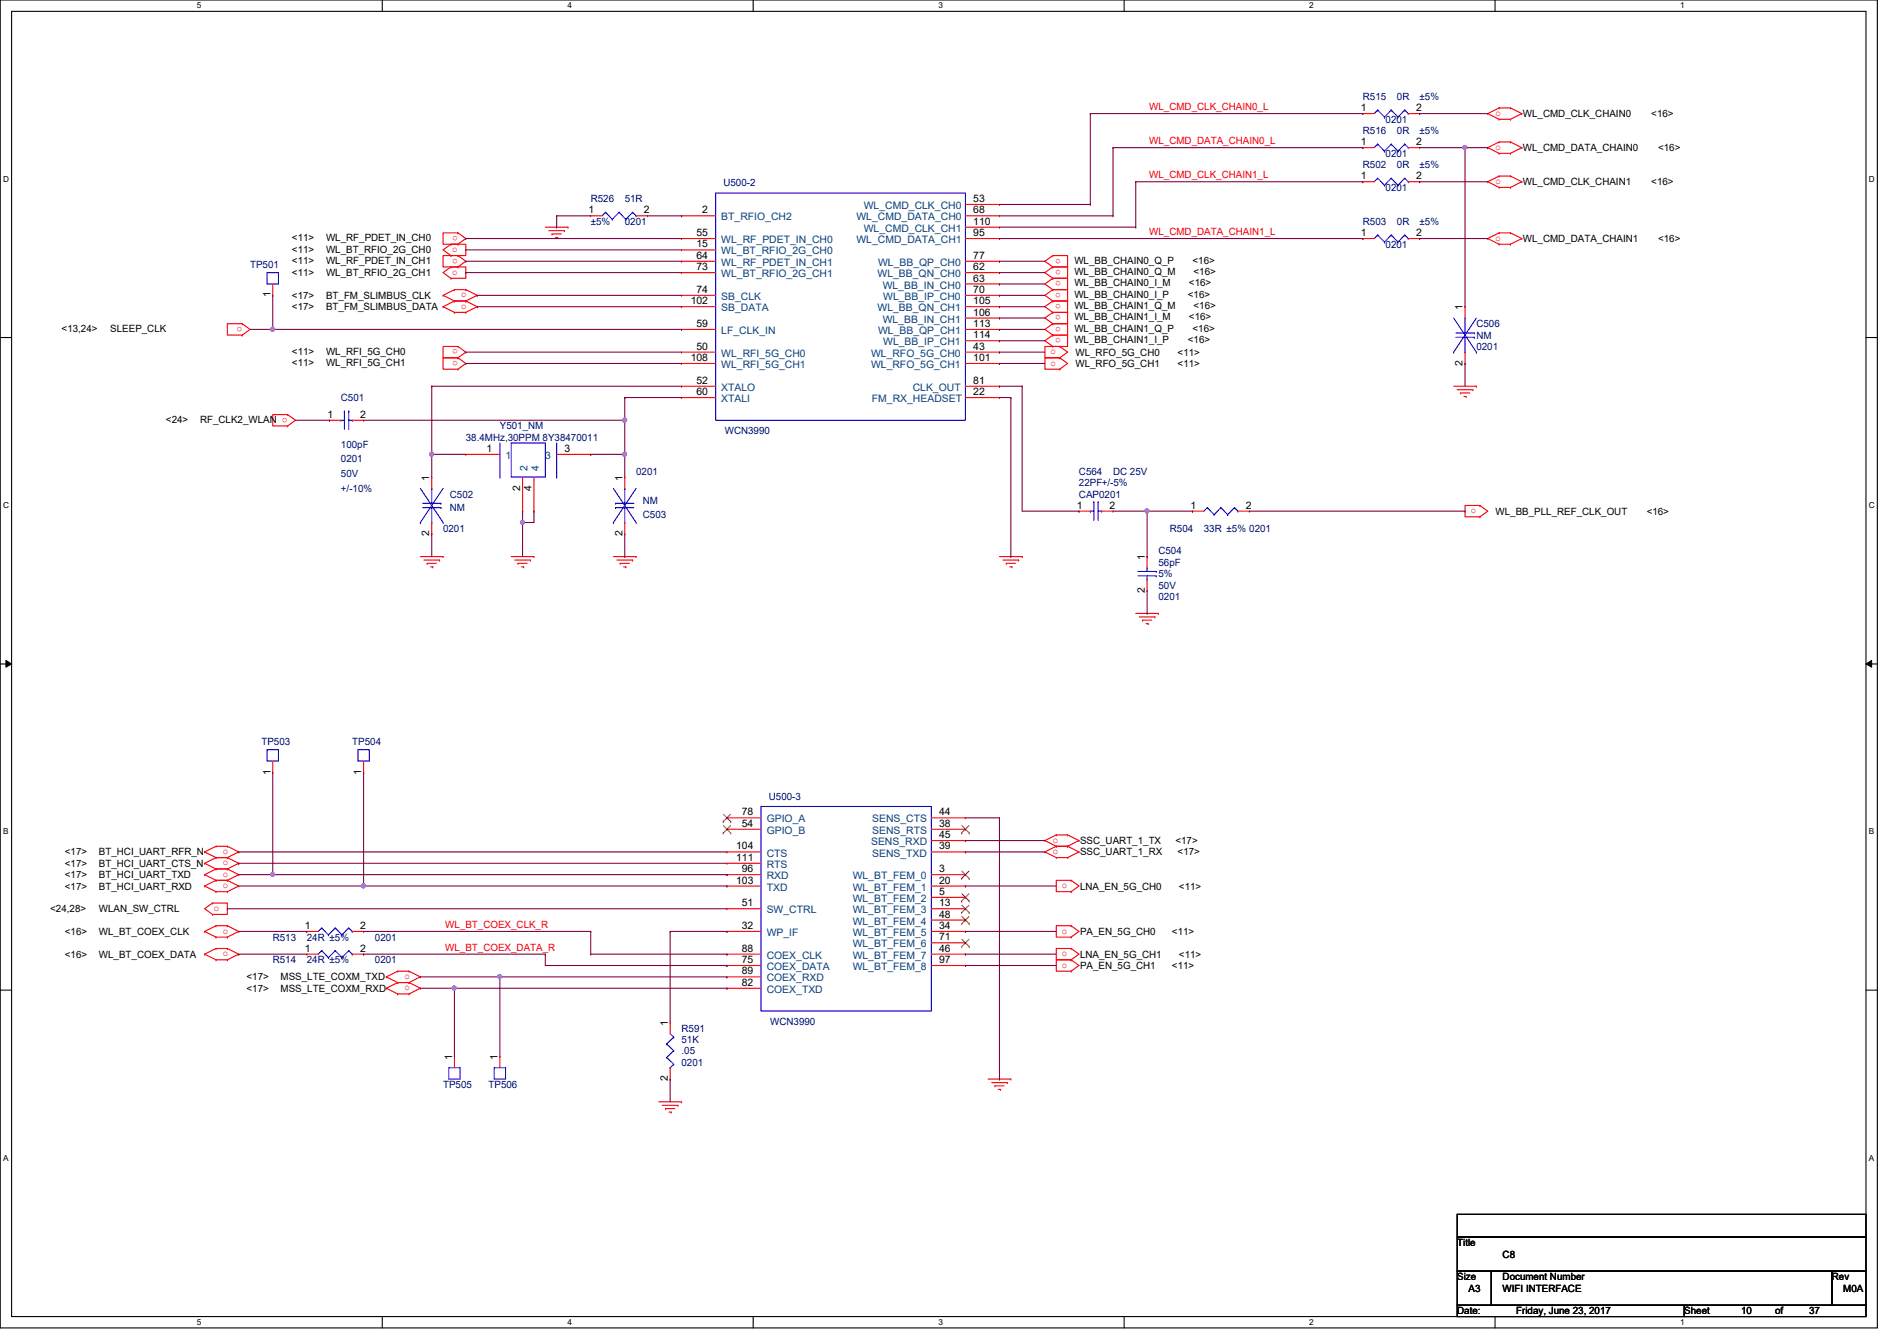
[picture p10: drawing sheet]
<svg xmlns="http://www.w3.org/2000/svg" width="297mm" height="210mm" viewBox="0 0 297 210" stroke-linecap="round" stroke-linejoin="round" font-family="sans-serif">
<path d="M0 0h294v207.9h-294zM1.8 1.8h290.4v204.3h-290.4z" fill="none" stroke="#000" stroke-width=".17"/>
<g fill="#fff">
<path d="M30.8 .2h.7v1.4h-.7z"/>
<path d="M30.8 206.2h.7v1.4h-.7z"/>
</g>
<path d="M59.9 0v1.8M59.9 206.1v1.8" fill="none" stroke="#000" stroke-width=".17"/>
<g fill="#fff">
<path d="M88.9 .2h.6v1.4h-.6z"/>
<path d="M88.9 206.2h.6v1.4h-.6z"/>
</g>
<path d="M117.9 0v1.8M117.9 206.1v1.8" fill="none" stroke="#000" stroke-width=".17"/>
<g fill="#fff">
<path d="M146.9 .2h.7v1.4h-.7z"/>
<path d="M146.9 206.2h.7v1.4h-.7z"/>
</g>
<path d="M176 0v1.8M176 206.1v1.8" fill="none" stroke="#000" stroke-width=".17"/>
<g fill="#fff">
<path d="M205 .2h.7v1.4h-.7z"/>
<path d="M205 206.2h.7v1.4h-.7z"/>
</g>
<path d="M234.1 0v1.8M234.1 206.1v1.8" fill="none" stroke="#000" stroke-width=".17"/>
<g fill="#fff">
<path d="M263.1 .2h.7v1.4h-.7z"/>
<path d="M263.1 206.2h.7v1.4h-.7z"/>
<path d="M.5 27.3h.9v1.4h-.9z"/>
<path d="M292.6 27.3h.9v1.4h-.9z"/>
<path d="M.5 78.4h.9v1.4h-.9z"/>
<path d="M292.6 78.4h.9v1.4h-.9z"/>
</g>
<path d="M0 52.8h1.8M292.2 52.8h1.8" fill="none" stroke="#000" stroke-width=".17"/>
<g fill="#fff">
<path d="M.5 129.5h.8v1.4h-.8z"/>
<path d="M292.6 129.5h.9v1.4h-.9z"/>
</g>
<path d="M0 103.9h1.8M292.2 103.9h1.8" fill="none" stroke="#000" stroke-width=".17"/>
<path d="M.9 103.4l.9 .5-.9 .5zM292.2 103.9l.9-.5v1z" fill="#000"/>
<path d="M.9 103.4l.9 .5-.9 .5zM292.2 103.9l.9-.5v1z" fill="none" stroke="#000" stroke-width=".16"/>
<g fill="#fff">
<path d="M.5 180.5h.8v1.4h-.8z"/>
<path d="M292.6 180.5h.9v1.4h-.9z"/>
</g>
<path d="M0 155h1.8M292.2 155h1.8M228.2 190.1h64v3.5h-64zM228.2 193.6h64v5.4h-64zM228.2 199h5.3v5.3h-5.3zM233.5 199h53.3v5.3h-53.3zM286.8 199h5.4v5.3h-5.4zM228.2 204.3h35.5v1.8h-35.5zM263.7 204.3h28.5v1.8h-28.5z" fill="none" stroke="#000" stroke-width=".17"/>
<g fill="none" stroke="#f00" stroke-width=".17">
<path d="M213.4 17.8h.1M213.4 17.8h1.8M220.5 17.8h1.8M222.3 17.8h.1M233 17.8h.1M233 17.8l1.7 .9M234.7 16.9h.1M234.7 18.7h.1M234.7 16.9l-1.7 .9M234.7 16.9h1.8M234.7 18.7h1.8M236.5 16.9h.1"/>
<path d="M236.5 18.7h.1M236.5 16.9l1.8 .9M238.3 17.8h.1M238.3 17.8l-1.8 .9M70.6 38.2h.1M70.6 38.2h2.3v1.8h-2.3M70.6 38.2l-1.2 .9 1.2 .9M71.7 38.2h.1M71.7 36.4h.1M71.7 36.4h-2.3v1.8h2.3M71.7 36.4l1.2 .9-1.2 .9M85.4 35.6h3.5"/>
<path d="M85.9 36.1h2.5M86.4 36.6h.1M86.4 36.6h1.5M87 37.2h.3M87.3 37.2h.1M88.4 36.1h.1M88.9 35.6h.1M92.5 33.8h.1M92.5 33.8h1.8M99.6 33.8h1.8M101.4 33.8h.1M106.7 33.8h.1"/>
<path d="M106.7 37.3h.1M106.7 39.1h.1M106.7 33.8h5.4M106.7 37.3h5.4M106.7 39.1h5.4M151.2 35.6h5.3M151.2 33.8h5.3M151.2 32h5.3M151.2 37.3h5.3M156.5 32h.1M156.5 33.8h.1M156.5 35.6h.1"/>
<path d="M156.5 37.3h.1M213.4 23.1h.1M213.4 28.4h.1M213.4 37.3h.1M213.4 37.3h1.8M213.4 23.1h1.8M213.4 28.4h1.8M220.5 37.3h1.8M220.5 23.1h1.8M220.5 28.4h1.8M222.3 23.1h.1M222.3 28.4h.1"/>
<path d="M222.3 37.3h.1M233 23.1h.1M233 28.4h.1M233 37.3h.1M233 23.1l1.7 .9M233 28.4l1.7 .9M233 37.3l1.7 .9M234.7 22.2h.1M234.7 24h.1M234.7 27.6h.1M234.7 29.3h.1M234.7 36.4h.1"/>
<path d="M234.7 38.2h.1M234.7 22.2l-1.7 .9M234.7 22.2h1.8M234.7 24h1.8M234.7 27.6l-1.7 .8M234.7 27.6h1.8M234.7 29.3h1.8M234.7 36.4l-1.7 .9M234.7 36.4h1.8M234.7 38.2h1.8M236.5 22.2h.1M236.5 24h.1"/>
<path d="M236.5 27.6h.1M236.5 29.3h.1M236.5 36.4h.1M236.5 38.2h.1M236.5 22.2l1.8 .9M236.5 27.6l1.8 .8M236.5 36.4l1.8 .9M238.3 23.1h.1M238.3 28.4h.1M238.3 37.3h.1M238.3 23.1l-1.8 .9M238.3 28.4l-1.8 .9"/>
<path d="M238.3 37.3l-1.8 .9M37.9 52.5h.1M37.9 50.7h.1M37.9 50.7h-2.3v1.8h2.3M37.9 50.7l1.3 .9-1.3 .9M42.7 46.2h.1M42.7 44.4v1.8M69.4 46.2h.1M69.4 48h.1M69.4 46.2l1.8 .9M69.4 48l1.8 .9M70.6 40h.1"/>
<path d="M70.6 41.8h.1M70.6 43.6h.1M70.6 41.8h2.3v1.8h-2.3M70.6 41.8l-1.2 .9 1.2 .9M71.2 45.3h.1M71.2 47.1h.1M71.2 48.9h.1M71.2 45.3h1.7M71.2 45.3l-1.8 .9M71.2 47.1h1.7M71.2 47.1l-1.8 .9M71.2 48.9h1.7"/>
<path d="M71.7 41.8h.1M71.7 40h.1M71.7 40h-2.3v1.8h2.3M71.7 56h.1M71.7 54.2h.1M71.7 54.2h-2.3v1.8h2.3M71.7 57.8h.1M71.7 56h-2.3v1.8h2.3M71.7 40l1.2 .9-1.2 .9M71.7 54.2l1.2 .9-1.2 .9M71.7 56l1.2 .9-1.2 .9M72.9 45.3h.1"/>
<path d="M72.9 47.1h.1M72.9 48.9h.1M72.9 45.3l1.8 .9M72.9 47.1l1.8 .9M74.7 46.2h.1M74.7 48h.1M74.7 46.2l-1.8 .9M74.7 48l-1.8 .9M106.7 40.9h.1M106.7 42.7h.1M106.7 46.2h.1M106.7 48h.1"/>
<path d="M106.7 51.6h.1M106.7 55.1h.1M106.7 56.9h.1M106.7 40.9h5.4M106.7 42.7h5.4M106.7 46.2h5.4M106.7 48h5.4M106.7 51.6h5.4M106.7 55.1h5.4M106.7 56.9h5.4M151.2 40.9h5.3M151.2 42.7h5.3"/>
<path d="M151.2 44.4h5.3M151.2 46.2h5.3M151.2 48h5.3M151.2 49.8h5.3M151.2 51.6h5.3M151.2 53.3h5.3M151.2 55.1h5.3M151.2 56.9h5.3M156.5 40.9h.1M156.5 42.7h.1M156.5 44.4h.1M156.5 46.2h.1"/>
<path d="M156.5 48h.1M156.5 49.8h.1M156.5 51.6h.1M156.5 53.3h.1M156.5 55.1h.1M156.5 56.9h.1M164.8 41.8h.1M164.8 40h.1M164.8 40h2.4v1.8h-2.4M164.8 43.6h.1M164.8 41.8h2.4v1.8h-2.4M164.8 45.3h.1"/>
<path d="M164.8 43.6h2.4v1.7h-2.4M164.8 47.1h.1M164.8 45.3h2.4v1.8h-2.4M164.8 48.9h.1M164.8 47.1h2.4v1.8h-2.4M164.8 50.7h.1M164.8 48.9h2.4v1.8h-2.4M164.8 52.5h.1M164.8 50.7h2.4v1.8h-2.4M164.8 54.2h.1M164.8 52.5h2.4v1.7h-2.4M164.8 40l-1.2 .9 1.2 .9"/>
<path d="M164.8 41.8l-1.2 .9 1.2 .9M164.8 43.6l-1.2 .8 1.2 .9M164.8 45.3l-1.2 .9 1.2 .9M164.8 47.1l-1.2 .9 1.2 .9M164.8 48.9l-1.2 .9 1.2 .9M164.8 50.7l-1.2 .9 1.2 .9M164.8 52.5l-1.2 .8 1.2 .9M165.9 54.2h.1M165.9 56h.1M165.9 54.2h-2.3v1.8h2.3M165.9 57.8h.1M165.9 56h-2.3v1.8h2.3"/>
<path d="M165.9 54.2l1.3 .9-1.3 .9M165.9 56l1.3 .9-1.3 .9M229.4 48h.1M229.4 56.9h.1M229.4 48v1.8M229.4 55.1v1.8M45 66.7h.1M45 64.9h.1M45 64.9h-2.3v1.8h2.3M45 64.9l1.3 .9-1.3 .9M51.6 65.8h.1M51.6 65.8h1.8"/>
<path d="M55.2 65.8h1.7M56.9 65.8h.1M67.6 74.7h.1M67.6 74.7v1.8M72.9 71.1h.1M72.9 71.1h5.4M81.8 74.7v5.3M83.6 74.7v5.3M87.2 71.1h5.3M92.5 71.1h.1M97.8 74.7h.1M97.8 74.7v1.8"/>
<path d="M106.7 60.5h.1M106.7 62.2h.1M106.7 60.5h5.4M106.7 62.2h5.4M151.2 60.5h5.3M151.2 62.2h5.3M156.5 60.5h.1M156.5 62.2h.1M227.6 60.5h3.6M228.2 61h2.4M228.7 61.5h.1M228.7 61.5h1.4"/>
<path d="M229.2 62.1h.4M229.6 62.1h.1M230.6 61h.1M231.2 60.5h.1M231.7 79.1h.1M231.7 79.1h-2.3v1.8h2.3M231.7 79.1l1.3 .9-1.3 .9M65.8 87.1h3.6M66.4 87.7h2.4M66.9 88.2h.1M66.9 88.2h1.4M67.4 88.7h.4"/>
<path d="M67.6 83.6h.1M67.6 81.8v1.8M67.8 88.7h.1M68.8 87.7h.1M69.4 87.1h.1M80 87.1h3.6M80.6 87.7h2.5M81.1 88.2h.1M81.1 88.2h1.4M81.7 88.7h.3M81.8 80h.1M82 88.7h.1"/>
<path d="M83.1 87.7h.1M83.6 87.1h.1M83.6 80h.1M96.1 87.1h3.5M96.6 87.7h2.5M97.1 88.2h.1M97.1 88.2h1.4M97.7 88.7h.3M97.8 83.6h.1M97.8 81.8v1.8M98 88.7h.1M99.1 87.7h.1"/>
<path d="M99.6 87.1h.1M156.5 87.1h3.6M157.1 87.7h2.4M157.6 88.2h.1M157.6 88.2h1.4M158.1 88.7h.4M158.5 88.7h.1M159.5 87.7h.1M160.1 87.1h.1M168.9 80h.1M168.9 80h1.8M172.5 80h1.8"/>
<path d="M174.3 80h.1M177.8 96h3.6M178.4 96.6h2.4M178.9 97.1h.1M178.9 97.1h1.4M179.4 97.6h.4M179.6 87.1h.1M179.6 92.5h.1M179.6 87.1v1.8M179.6 90.7v1.8M179.8 97.6h.1M180.8 96.6h.1"/>
<path d="M181.4 96h.1M186.7 80h.1M186.7 80h1.8M193.8 80h1.8M195.6 80h.1M231.7 80.9h.1M42.7 119.1v1.8M56.9 119.1v1.8M32 133.3h.1M32 135.1h.1M32 136.9h.1M32 138.7h.1"/>
<path d="M32 133.3l1.8 .9M32 135.1l1.8 .9M32 136.9l1.8 .9M32 138.7l1.8 .9M33.8 132.5h.1M33.8 134.2h.1M33.8 136h.1M33.8 137.8h.1M33.8 139.6h.1M33.8 132.5h1.8M33.8 132.5l-1.8 .8M33.8 134.2h1.8"/>
<path d="M33.8 134.2l-1.8 .9M33.8 136h1.8M33.8 136l-1.8 .9M33.8 137.8h1.8M33.8 137.8l-1.8 .9M33.8 139.6h1.8M35.6 132.5h.1M35.6 134.2h.1M35.6 136h.1M35.6 137.8h.1M35.6 139.6h.1M35.6 132.5l1.8 .8"/>
<path d="M35.6 134.2l1.8 .9M35.6 136l1.8 .9M35.6 137.8l1.8 .9M37.4 133.3h.1M37.4 135.1h.1M37.4 136.9h.1M37.4 138.7h.1M37.4 133.3l-1.8 .9M37.4 135.1l-1.8 .9M37.4 136.9l-1.8 .9M37.4 138.7l-1.8 .9M42.7 120.9h.1"/>
<path d="M56.9 120.9h.1M113.8 128h.1M113.8 129.8h.1M113.8 133.3h.1M113.8 135.1h.1M113.8 136.9h.1M113.8 138.7h.1M113.8 128h5.4M113.8 129.8h5.4M113.8 133.3h5.4M113.8 136.9h5.4M113.8 138.7h5.4"/>
<path d="M113.8 135.1h5.4M145.8 128h5.4M145.8 129.8h5.4M145.8 131.6h5.4M145.8 133.3h5.4M145.8 136.9h5.4M145.8 138.7h5.4M151.2 128h.1M151.2 129.8h.1M151.2 131.6h.1M151.2 133.3h.1M151.2 136.9h.1"/>
<path d="M151.2 138.7h.1M163.6 131.6h.1M163.6 133.3h.1M163.6 131.6l1.8 .9M163.6 133.3l1.8 .9M165.4 130.7h.1M165.4 132.5h.1M165.4 134.2h.1M165.4 132.5h1.8M165.4 134.2h1.8M165.4 130.7l-1.8 .9M165.4 130.7h1.8"/>
<path d="M165.4 132.5l-1.8 .8M167.2 130.7h.1M167.2 132.5h.1M167.2 134.2h.1M167.2 130.7l1.7 .9M167.2 132.5l1.7 .8M167.7 137.8h.1M167.7 139.6h.1M167.7 137.8h-2.3v1.8h2.3M167.7 137.8l1.2 .9-1.2 .9M168.9 131.6h.1M168.9 133.3h.1"/>
<path d="M168.9 131.6l-1.7 .9M168.9 133.3l-1.7 .9M32 145.8h.1M32 149.4h.1M32 145.8l1.8 .9M32 149.4l1.8 .8M33.3 141.4h.1M33.3 143.1h.1M33.3 141.4h2.3v1.7h-2.3M33.3 141.4l-1.3 .8 1.3 .9M33.8 144.9h.1M33.8 146.7h.1"/>
<path d="M33.8 148.5h.1M33.8 150.2h.1M33.8 144.9h1.8M33.8 144.9l-1.8 .9M33.8 146.7h1.8M33.8 148.5h1.8M33.8 148.5l-1.8 .9M33.8 150.2h1.8M35.6 144.9h.1M35.6 146.7h.1M35.6 148.5h.1M35.6 150.2h.1"/>
<path d="M35.6 144.9l1.8 .9M35.6 148.5l1.8 .9M37.4 145.8h.1M37.4 149.4h.1M37.4 145.8l-1.8 .9M37.4 149.4l-1.8 .8M48 149.4h.1M48 145.8h.1M48 149.4h1.8M48 145.8h1.8M55.2 149.4h1.7M55.2 145.8h1.7"/>
<path d="M56.9 149.4h.1M56.9 145.8h.1M60.5 152.9h.1M60.5 154.7h.1M60.5 152.9l1.8 .9M60.5 154.7l1.8 .9M62.3 152h.1M62.3 153.8h.1M62.3 155.6h.1M62.3 152h1.7M62.3 152l-1.8 .9M62.3 153.8h1.7"/>
<path d="M62.3 153.8l-1.8 .9M62.3 155.6h1.7M64 152h.1M64 153.8h.1M64 155.6h.1M64 152l1.8 .9M64 153.8l1.8 .9M65.8 152.9h.1M65.8 154.7h.1M65.8 152.9l-1.8 .9M65.8 154.7l-1.8 .9M113.8 142.2h.1"/>
<path d="M113.8 145.8h.1M113.8 149.4h.1M113.8 151.1h.1M113.8 152.9h.1M113.8 154.7h.1M113.8 149.4h5.4M113.8 142.2h5.4M113.8 145.8h5.4M113.8 151.1h5.4M113.8 152.9h5.4M113.8 154.7h5.4M145.8 149.4h5.4"/>
<path d="M145.8 140.5h5.4M145.8 142.2h5.4M145.8 144h5.4M145.8 145.8h5.4M145.8 147.6h5.4M145.8 151.1h5.4M151.2 140.5h.1M151.2 142.2h.1M151.2 144h.1M151.2 145.8h.1M151.2 147.6h.1M151.2 149.4h.1"/>
<path d="M151.2 151.1h.1M167.7 144.9h.1M167.7 146.7h.1M167.7 144.9h-2.3v1.8h2.3M167.7 150.2h.1M167.7 152h.1M167.7 150.2h-2.3v1.8h2.3M167.7 148.5h.1M167.7 148.5h-2.3v1.7h2.3M167.7 144.9l1.2 .9-1.2 .9M167.7 150.2l1.2 .9-1.2 .9M167.7 148.5l1.2 .9-1.2 .8"/>
<path d="M71.2 165.4h.1M71.2 165.4v1.7M78.3 165.4h.1M78.3 165.4v1.7M103.2 172.5h3.5M103.7 173h2.5M104.2 173.5h.1M104.2 173.5h1.5M104.8 174.1h.3M104.9 160h.1M104.9 168.9h.1M104.9 160v1.8"/>
<path d="M104.9 167.1v1.8M105.1 174.1h.1M106.2 173h.1M106.7 172.5h.1M154.7 168.9h3.6M155.3 169.5h2.4M155.8 170h.1M155.8 170h1.4M156.3 170.5h.4M156.7 170.5h.1M157.7 169.5h.1M158.3 168.9h.1"/>
</g>
<g fill="none" stroke="#00f" stroke-width=".17">
<path d="M215.7 17.2h.1M215.7 17.2l-.5 .6M215.7 17.2l1.1 1.1M216.8 18.3h.1M217.8 17.2h.1M217.8 17.2l-1 1.1M217.8 17.2l1.1 1.1M218.9 18.3h.1M220 17.2h.1M220 17.2l-1.1 1.1M220 17.2l.5 .6M220.5 17.8h.1"/>
<path d="M94.8 33.2h.1M94.8 33.2l-.5 .6M94.8 33.2l1.1 1.1M95.9 34.3h.1M96.9 33.2h.1M96.9 33.2l-1 1.1M96.9 33.2l1.1 1.1M98 34.3h.1M99.1 33.2h.1M99.1 33.2l-1.1 1.1M99.1 33.2l.5 .6M99.6 33.8h.1"/>
<path d="M112.1 30.2h39.1v35.6h-39.1zM215.7 22.6h.1M215.7 27.9h.1M215.7 36.8h.1M215.7 22.6l-.5 .5M215.7 22.6l1.1 1.1M215.7 27.9l-.5 .5M215.7 27.9l1.1 1.1M215.7 36.8l-.5 .5M215.7 36.8l1.1 1.1M216.8 23.7h.1M216.8 29h.1"/>
<path d="M216.8 37.9h.1M217.8 22.6h.1M217.8 27.9h.1M217.8 36.8h.1M217.8 22.6l-1 1.1M217.8 22.6l1.1 1.1M217.8 27.9l-1 1.1M217.8 27.9l1.1 1.1M217.8 36.8l-1 1.1M217.8 36.8l1.1 1.1M218.9 23.7h.1M218.9 29h.1"/>
<path d="M218.9 37.9h.1M220 22.6h.1M220 27.9h.1M220 36.8h.1M220 22.6l-1.1 1.1M220 22.6l.5 .5M220 27.9l-1.1 1.1M220 27.9l.5 .5M220 36.8l-1.1 1.1M220 36.8l.5 .5M220.5 23.1h.1M220.5 28.4h.1"/>
<path d="M220.5 37.3h.1M41.8 42.7h1.8v1.7h-1.8zM227.6 55.1h.1M227.6 49.8l3.6 5.3M228 52.1h2.8M228 52.8h2.8M229.4 49.8h.1M229.4 55.1h.1M229.4 49.8v2.3M229.4 52.8v2.3M230.8 52.1h.1M230.8 52.8h.1"/>
<path d="M231.2 55.1h.1M231.2 49.8l-3.6 5.3M53.4 65.8h.1M53.4 65.8h.5M53.9 64.3h.1M53.9 64.3v2.9M54.6 64.3h.1M54.6 64.3v2.9M54.6 65.8h.6M55.2 65.8h.1M65.8 76.5l3.6 5.3M66.2 78.8h2.8"/>
<path d="M66.2 79.5h2.8M67.6 76.5h.1M67.6 76.5v2.3M67.6 79.5v2.3M69 78.8h.1M69 79.5h.1M69.4 76.5l-3.6 5.3M78.3 74.7h.1M78.3 69.3v5.4M80 69.3h5.4v5.4h-5.4zM87.2 74.7h.1M87.2 69.3v5.4"/>
<path d="M96.1 76.5l3.5 5.3M96.4 78.8h.1M96.4 79.5h.1M96.4 78.8h2.9M96.4 79.5h2.9M97.8 76.5h.1M97.8 76.5v2.3M97.8 79.5v2.3M99.6 76.5l-3.5 5.3M171.3 78.6h.1M171.3 78.6v2.8M172 78.6h.1"/>
<path d="M172 78.6v2.8M189.1 79.5h.1M189.1 79.5l-.6 .5M189.1 79.5l1 1.1M191.2 79.5h.1M191.2 79.5l-1.1 1.1M191.2 79.5l1 1.1M193.3 79.5h.1M193.3 79.5l-1.1 1.1M193.3 79.5l.5 .5M65.8 81.8h.1M67.6 81.8h.1"/>
<path d="M69.4 81.8h.1M96.1 81.8h.1M97.8 81.8h.1M99.6 81.8h.1M170.7 80h.1M170.7 80h.6M172 80h.5M172.5 80h.1M178.2 89.5h2.9M178.2 90.1h2.9M179.6 88.9h.1M179.6 90.7h.1"/>
<path d="M179.6 88.9v.6M179.6 90.1v.6M181.1 89.5h.1M181.1 90.1h.1M190.1 80.6h.1M192.2 80.6h.1M193.8 80h.1M41.8 117.3h1.8v1.8h-1.8zM56 117.3h1.8v1.8h-1.8zM119.2 126.2h26.6v32h-26.6zM50.4 148.8h.1M50.4 145.2h.1"/>
<path d="M50.4 148.8l-.6 .6M50.4 148.8l1 1.1M50.4 145.2l-.6 .6M50.4 145.2l1 1.1M51.4 149.9h.1M51.4 146.3h.1M52.5 148.8h.1M52.5 145.2h.1M52.5 148.8l-1.1 1.1M52.5 148.8l1 1.1M52.5 145.2l-1.1 1.1M52.5 145.2l1 1.1"/>
<path d="M53.5 149.9h.1M53.5 146.3h.1M54.6 148.8h.1M54.6 145.2h.1M54.6 148.8l-1.1 1.1M54.6 148.8l.6 .6M54.6 145.2l-1.1 1.1M54.6 145.2l.6 .6M55.2 149.4h.1M55.2 145.8h.1M70.3 167.1h1.7v1.8h-1.7zM77.4 167.1h1.8v1.8h-1.8z"/>
<path d="M104.4 163.4h.1M104.4 165.5h.1M104.4 163.4l1.1 1.1M104.4 165.5l1.1 1.1M104.9 167.1h.1M104.9 161.8l.6 .5M105.5 162.3h.1M105.5 164.5h.1M105.5 166.6h.1M105.5 162.3l-1.1 1.1M105.5 164.5l-1.1 1M105.5 166.6l-.6 .5"/>
</g>
<g fill="none" stroke="#804000" stroke-width=".16">
<path d="M113.2 128.6h.1M113.2 130.4h.1M113.3 127.5l1.1 1.1M113.3 129.2l1.1 1.2M114.4 127.5l-1.2 1.1M114.4 129.2l-1.2 1.2M114.4 128.6h.1M114.4 130.4h.1M150.6 130.4h.1M150.6 137.5h.1M150.6 129.2l1.2 1.2M150.6 136.4l1.2 1.1"/>
<path d="M150.6 139.9l1.2 1.2M151.7 129.2l-1.1 1.2M151.7 136.4l-1.1 1.1M151.7 139.9l-1.1 1.2M151.8 130.4h.1M151.8 137.5h.1M150.6 141.1h.1M150.6 142.8h.1M150.6 144.6h.1M150.6 148.2h.1M150.6 141.7l1.2 1.1M150.6 143.5l1.2 1.1"/>
<path d="M150.6 147l1.2 1.2M151.7 141.7l-1.1 1.1M151.7 143.5l-1.1 1.1M151.7 147l-1.1 1.2M151.8 141.1h.1M151.8 142.8h.1M151.8 144.6h.1M151.8 148.2h.1"/>
</g>
<g fill="none" stroke="#800040" stroke-width=".17">
<path d="M72.9 37.3h.1M72.9 39.1h.1M72.9 37.3h33.8M72.9 39.1h33.8M39.2 51.6h3.5M42.7 51.6h.1M72.9 40.9h.1M72.9 42.7h.1M72.9 55.1h.1M72.9 56.9h.1M72.9 40.9h33.8M72.9 42.7h33.8"/>
<path d="M72.9 55.1h33.8M72.9 56.9h33.8M74.7 46.2h.1M74.7 48h.1M74.7 46.2h32M74.7 48h32M67.6 60.5h.1M67.6 60.5v10.6M97.8 62.2h.1M97.8 62.2h8.9M97.8 62.2v3.6"/>
</g>
<circle cx="67.6" cy="71.1" r=".32" fill="#f0f"/>
<circle cx="67.6" cy="71.1" r=".32" fill="none" stroke="#f0f" stroke-width=".17"/>
<path d="M67.6 60.5h.1M67.6 60.5h39.1M97.8 65.8h.1M97.8 65.8v5.3" fill="none" stroke="#800040" stroke-width=".17"/>
<circle cx="97.8" cy="71.1" r=".32" fill="#f0f"/>
<circle cx="97.8" cy="71.1" r=".32" fill="none" stroke="#f0f" stroke-width=".17"/>
<g fill="none" stroke="#800040" stroke-width=".17">
<path d="M67.6 71.1h.1M67.6 71.1v3.6M67.6 71.1h5.3M92.5 71.1h.1M92.5 71.1h5.3M97.8 71.1h.1M97.8 71.1v3.6M67.6 83.6h.1M67.6 83.6v3.5M81.8 80h.1M81.8 81.8h.1M81.8 80v1.8"/>
<path d="M83.6 80h.1M83.6 80v1.8h-1.8M97.8 87.1h.1M97.8 83.6v3.5"/>
</g>
<circle cx="81.8" cy="81.8" r=".32" fill="#f0f"/>
<circle cx="81.8" cy="81.8" r=".32" fill="none" stroke="#f0f" stroke-width=".17"/>
<g fill="none" stroke="#800040" stroke-width=".17">
<path d="M156.5 33.8h17.8M156.5 35.6h21.3M174.3 33.8h.1M177.8 35.6h.1M222.3 37.3h.1M222.3 37.3h10.7M156.5 40.9h.1M156.5 42.7h.1M156.5 44.4h.1M156.5 46.2h.1M156.5 48h.1M156.5 49.8h.1"/>
<path d="M156.5 51.6h.1M156.5 53.3h.1M156.5 55.1h.1M156.5 56.9h.1M156.5 40.9h7.1M156.5 42.7h7.1M156.5 44.4h7.1M156.5 46.2h7.1M156.5 48h7.1M156.5 49.8h7.1M156.5 51.6h7.1M156.5 53.3h7.1"/>
<path d="M156.5 55.1h7.1M156.5 56.9h7.1M156.5 60.5h.1M156.5 60.5h3.6M160.1 60.5h.1M160.1 60.5v19.5M81.8 81.8h.1M81.8 81.8v5.3M179.6 80h7.1M186.7 80h.1"/>
</g>
<circle cx="179.6" cy="80" r=".32" fill="#f0f"/>
<circle cx="179.6" cy="80" r=".32" fill="none" stroke="#f0f" stroke-width=".17"/>
<g fill="none" stroke="#800040" stroke-width=".17">
<path d="M37.4 133.3h.1M37.4 135.1h.1M37.4 133.3h76.4M37.4 135.1h76.4M37.4 136.9h5.3M37.4 138.7h19.5M42.7 136.9h.1M56.9 138.7h.1M35.6 142.2h.1M35.6 142.2h78.2M37.4 149.4h.1M37.4 145.8h10.6"/>
<path d="M37.4 149.4h10.6M48 145.8h.1M65.8 152.9h12.5M78.3 152.9h.1"/>
</g>
<circle cx="78.2" cy="152.9" r=".32" fill="#f0f"/>
<circle cx="78.2" cy="152.9" r=".32" fill="none" stroke="#f0f" stroke-width=".17"/>
<g fill="none" stroke="#800040" stroke-width=".17">
<path d="M87.2 33.8h.1M87.2 35.6h.1M87.2 33.8h5.3M87.2 33.8v1.8M101.4 33.8h5.3M106.7 33.8h.1M151.2 131.6h.1M151.2 133.3h.1M151.2 138.7h.1M151.2 131.6h12.4M151.2 133.3h12.4M151.2 138.7h14.2"/>
<path d="M65.8 154.7h5.4M71.2 154.7h.1M71.2 154.7v10.7M151.2 145.8h.1M151.2 151.1h.1M151.2 149.4h.1M151.2 145.8h14.2M151.2 151.1h14.2M151.2 149.4h14.2"/>
</g>
<circle cx="71.1" cy="154.7" r=".32" fill="#f0f"/>
<circle cx="71.1" cy="154.7" r=".32" fill="none" stroke="#f0f" stroke-width=".17"/>
<g fill="none" stroke="#800040" stroke-width=".17">
<path d="M170.7 17.8h.1M170.7 17.8v14.2M170.7 17.8h42.7M213.4 17.8h.1M222.3 17.8h.1M222.3 17.8h10.7M156.5 32h14.2M156.5 37.3h56.9M170.7 32h.1M174.3 23.1h.1M174.3 23.1v10.7M174.3 23.1h39.1"/>
<path d="M177.8 28.4h.1M177.8 28.4v7.2M177.8 28.4h35.6M213.4 23.1h.1M213.4 28.4h.1M213.4 37.3h.1M222.3 28.4h.1M222.3 23.1h7.1M222.3 28.4h10.7M229.4 23.1h.1M229.4 23.1v24.9M229.4 56.9h.1"/>
<path d="M229.4 56.9v3.6M71.2 154.7h42.6M78.3 152.9h.1M78.3 152.9v12.5M78.3 152.9h35.5M85.4 149.4h.1M85.4 149.4v1.7h28.4M92.5 149.4h.1M92.5 145.8v3.6M92.5 149.4h21.3M113.8 154.7h.1M113.8 152.9h.1"/>
<path d="M113.8 151.1h.1M113.8 149.4h.1"/>
</g>
<circle cx="229.4" cy="23.1" r=".32" fill="#f0f"/>
<circle cx="229.4" cy="23.1" r=".32" fill="none" stroke="#f0f" stroke-width=".17"/>
<path d="M229.4 23.1h3.6M233 23.1h.1M42.7 136.9h.1M42.7 120.9v16M42.7 136.9h71.1M113.8 136.9h.1M56.9 149.4h.1M56.9 145.8h35.6M56.9 149.4h28.5M92.5 145.8h.1" fill="none" stroke="#800040" stroke-width=".17"/>
<circle cx="42.7" cy="136.9" r=".32" fill="#f0f"/>
<circle cx="42.7" cy="136.9" r=".32" fill="none" stroke="#f0f" stroke-width=".17"/>
<path d="M56.9 138.7h.1M56.9 120.9v17.8M56.9 138.7h56.9M113.8 138.7h.1" fill="none" stroke="#800040" stroke-width=".17"/>
<circle cx="56.9" cy="138.7" r=".32" fill="#f0f"/>
<circle cx="56.9" cy="138.7" r=".32" fill="none" stroke="#f0f" stroke-width=".17"/>
<g fill="none" stroke="#800040" stroke-width=".17">
<path d="M46.3 65.8h5.3M51.6 65.8h.1M56.9 65.8h40.9M97.8 65.8h.1M156.5 62.2h1.8M158.3 62.2h.1M158.3 62.2v24.9M158.3 87.1h.1M160.1 80h8.8M168.9 80h.1M174.3 80h5.3M179.6 87.1h.1"/>
<path d="M179.6 96h.1M179.6 80h.1M179.6 80v7.1M179.6 92.5v3.5M195.6 80h33.8M229.4 80h.1M151.2 128h5.3M156.5 128h.1M156.5 128v40.9M104.9 145.8h.1M104.9 145.8v14.2M104.9 145.8h8.9"/>
<path d="M113.8 145.8h.1M104.9 168.9h.1M104.9 168.9v3.6M156.5 168.9h.1"/>
</g>
<circle cx="97.8" cy="65.8" r=".32" fill="#f0f"/>
<circle cx="97.8" cy="65.8" r=".32" fill="none" stroke="#f0f" stroke-width=".17"/>
<path d="M42.7 51.6h.1M42.7 46.2v5.4M42.7 51.6h64M106.7 51.6h.1" fill="none" stroke="#800040" stroke-width=".17"/>
<circle cx="42.7" cy="51.5" r=".32" fill="#f0f"/>
<circle cx="42.7" cy="51.5" r=".32" fill="none" stroke="#f0f" stroke-width=".17"/>
<circle cx="67.6" cy="71.1" r=".32" fill="#f0f"/>
<circle cx="67.6" cy="71.1" r=".32" fill="none" stroke="#f0f" stroke-width=".17"/>
<circle cx="97.8" cy="71.1" r=".32" fill="#f0f"/>
<circle cx="97.8" cy="71.1" r=".32" fill="none" stroke="#f0f" stroke-width=".17"/>
<circle cx="81.8" cy="81.8" r=".32" fill="#f0f"/>
<circle cx="81.8" cy="81.8" r=".32" fill="none" stroke="#f0f" stroke-width=".17"/>
<circle cx="179.6" cy="80" r=".32" fill="#f0f"/>
<circle cx="179.6" cy="80" r=".32" fill="none" stroke="#f0f" stroke-width=".17"/>
<circle cx="78.2" cy="152.9" r=".32" fill="#f0f"/>
<circle cx="78.2" cy="152.9" r=".32" fill="none" stroke="#f0f" stroke-width=".17"/>
<circle cx="71.1" cy="154.7" r=".32" fill="#f0f"/>
<circle cx="71.1" cy="154.7" r=".32" fill="none" stroke="#f0f" stroke-width=".17"/>
<circle cx="229.4" cy="23.1" r=".32" fill="#f0f"/>
<circle cx="229.4" cy="23.1" r=".32" fill="none" stroke="#f0f" stroke-width=".17"/>
<circle cx="42.7" cy="136.9" r=".32" fill="#f0f"/>
<circle cx="42.7" cy="136.9" r=".32" fill="none" stroke="#f0f" stroke-width=".17"/>
<circle cx="56.9" cy="138.7" r=".32" fill="#f0f"/>
<circle cx="56.9" cy="138.7" r=".32" fill="none" stroke="#f0f" stroke-width=".17"/>
<circle cx="97.8" cy="65.8" r=".32" fill="#f0f"/>
<circle cx="97.8" cy="65.8" r=".32" fill="none" stroke="#f0f" stroke-width=".17"/>
<circle cx="42.7" cy="51.5" r=".32" fill="#f0f"/>
<circle cx="42.7" cy="51.5" r=".32" fill="none" stroke="#f0f" stroke-width=".17"/>
<g font-size="1.6" fill="#f00">
<text x="180" y="17.2">WL_CMD_CLK_CHAIN0_L</text>
<text x="180" y="22.6">WL_CMD_DATA_CHAIN0_L</text>
<text x="234.2" y="18.1">o</text>
<text x="234.2" y="23.5">o</text>
<text x="180" y="27.9">WL_CMD_CLK_CHAIN1_L</text>
<text x="234.2" y="28.8">o</text>
<text x="70.8" y="39.5">o</text>
<text x="71.7" y="36.9" transform="rotate(180 71.7 36.9)">o</text>
<text x="71.7" y="40.5" transform="rotate(180 71.7 40.5)">o</text>
<text x="166.1" y="40.5" transform="rotate(180 166.1 40.5)">o</text>
<text x="180" y="36.8">WL_CMD_DATA_CHAIN1_L</text>
<text x="234.2" y="37.7">o</text>
<text x="70.8" y="43">o</text>
<text x="72.2" y="46.6">o</text>
<text x="166.1" y="42.2" transform="rotate(180 166.1 42.2)">o</text>
<text x="166.1" y="44" transform="rotate(180 166.1 44)">o</text>
<text x="166.1" y="45.8" transform="rotate(180 166.1 45.8)">o</text>
<text x="166.1" y="47.6" transform="rotate(180 166.1 47.6)">o</text>
<text x="37.9" y="51.1" transform="rotate(180 37.9 51.1)">o</text>
<text x="72.2" y="48.3">o</text>
<text x="166.1" y="49.4" transform="rotate(180 166.1 49.4)">o</text>
<text x="166.1" y="51.1" transform="rotate(180 166.1 51.1)">o</text>
<text x="166.1" y="52.9" transform="rotate(180 166.1 52.9)">o</text>
<text x="71.7" y="54.7" transform="rotate(180 71.7 54.7)">o</text>
<text x="71.7" y="56.5" transform="rotate(180 71.7 56.5)">o</text>
<text x="164.5" y="55.5">o</text>
<text x="164.5" y="57.2">o</text>
<text x="45" y="65.4" transform="rotate(180 45 65.4)">o</text>
<text x="230.3" y="80.3">o</text>
<text x="164.8" y="131.9">o</text>
<text x="34.9" y="133.7">o</text>
<text x="34.9" y="135.5">o</text>
<text x="34.9" y="137.2">o</text>
<text x="164.8" y="133.7">o</text>
<text x="33.5" y="142.6">o</text>
<text x="34.9" y="139">o</text>
<text x="166.3" y="139">o</text>
<text x="34.9" y="146.1">o</text>
<text x="34.9" y="149.7">o</text>
<text x="69.7" y="145.2">WL_BT_COEX_CLK_R</text>
<text x="69.7" y="148.8">WL_BT_COEX_DATA_R</text>
<text x="166.3" y="146.1">o</text>
<text x="166.3" y="149.7">o</text>
<text x="63.3" y="153.2">o</text>
<text x="63.3" y="155">o</text>
<text x="166.3" y="151.5">o</text>
</g>
<g font-size="1.6">
<text x="213.1" y="17.4">1</text>
<text x="221.7" y="17.4">2</text>
<text x="213.1" y="22.7">1</text>
<text x="221.7" y="22.7">2</text>
<text x="238.5" y="18.3">WL_CMD_CLK_CHAIN0</text>
<text x="238.5" y="23.7">WL_CMD_DATA_CHAIN0</text>
<text x="258.6" y="18.3">&lt;16&gt;</text>
<text x="259.6" y="23.7">&lt;16&gt;</text>
<text x="213.1" y="28.1">1</text>
<text x="221.7" y="28.1">2</text>
<text x="238.5" y="29">WL_CMD_CLK_CHAIN1</text>
<text x="258.6" y="29">&lt;16&gt;</text>
<text x="92.2" y="33.4">1</text>
<text x="100.8" y="33.4">2</text>
<text x="109.9" y="33.4">2</text>
<text x="152.4" y="31.6">53</text>
<text x="152.4" y="33.4">68</text>
<text x="152.4" y="35.2">110</text>
<text x="45.7" y="37.7">&lt;11&gt;</text>
<text x="45.7" y="39.7">&lt;11&gt;</text>
<text x="45.7" y="41.3">&lt;11&gt;</text>
<text x="51.1" y="37.7">WL_RF_PDET_IN_CH0</text>
<text x="51.1" y="39.7">WL_BT_RFIO_2G_CH0</text>
<text x="51.1" y="41.3">WL_RF_PDET_IN_CH1</text>
<text x="109" y="37">55</text>
<text x="109" y="38.7">15</text>
<text x="109" y="40.5">64</text>
<text x="152.4" y="37">95</text>
<text x="152.4" y="40.5">77</text>
<text x="168.2" y="41.3">WL_BB_CHAIN0_Q_P</text>
<text x="186.7" y="41.3">&lt;16&gt;</text>
<text x="213.1" y="37">1</text>
<text x="221.7" y="37">2</text>
<text x="238.5" y="37.9">WL_CMD_DATA_CHAIN1</text>
<text x="259.6" y="37.9">&lt;16&gt;</text>
<text x="42.3" y="46.6" transform="rotate(-90 42.3 46.6)">1</text>
<text x="45.7" y="43.2">&lt;11&gt;</text>
<text x="45.7" y="46.8">&lt;17&gt;</text>
<text x="51.1" y="43.2">WL_BT_RFIO_2G_CH1</text>
<text x="51.1" y="46.8">BT_FM_SLIMBUS_CLK</text>
<text x="108.2" y="47.6">102</text>
<text x="109" y="42.3">73</text>
<text x="109" y="45.8">74</text>
<text x="152.4" y="42.3">62</text>
<text x="152.4" y="44.1">63</text>
<text x="152.4" y="45.8">70</text>
<text x="152.4" y="47.6">105</text>
<text x="168.2" y="43.1">WL_BB_CHAIN0_Q_M</text>
<text x="168.2" y="44.8">WL_BB_CHAIN0_I_M</text>
<text x="168.2" y="46.6">WL_BB_CHAIN0_I_P</text>
<text x="186" y="46.6">&lt;16&gt;</text>
<text x="186.2" y="44.8">&lt;16&gt;</text>
<text x="186.9" y="43.1">&lt;16&gt;</text>
<text x="9.6" y="51.9">&lt;13,24&gt;</text>
<text x="17.3" y="51.9">SLEEP_CLK</text>
<text x="45.7" y="48.6">&lt;17&gt;</text>
<text x="51.1" y="48.6">BT_FM_SLIMBUS_DATA</text>
<text x="109" y="51.2">59</text>
<text x="152.4" y="49.4">106</text>
<text x="152.4" y="51.2">113</text>
<text x="152.4" y="53">114</text>
<text x="168.2" y="48.4">WL_BB_CHAIN1_Q_M</text>
<text x="168.2" y="50.2">WL_BB_CHAIN1_I_M</text>
<text x="168.2" y="51.9">WL_BB_CHAIN1_Q_P</text>
<text x="168.2" y="53.7">WL_BB_CHAIN1_I_P</text>
<text x="186" y="53.7">&lt;16&gt;</text>
<text x="186.2" y="50.2">&lt;16&gt;</text>
<text x="186.7" y="51.9">&lt;16&gt;</text>
<text x="186.9" y="48.4">&lt;16&gt;</text>
<text x="229" y="48.6" transform="rotate(-90 229 48.6)">1</text>
<text x="45.7" y="55.5">&lt;11&gt;</text>
<text x="45.7" y="57.3">&lt;11&gt;</text>
<text x="51.1" y="55.5">WL_RFI_5G_CH0</text>
<text x="51.1" y="57.3">WL_RFI_5G_CH1</text>
<text x="108.2" y="56.5">108</text>
<text x="109" y="54.7">50</text>
<text x="152.4" y="54.7">43</text>
<text x="152.4" y="56.5">101</text>
<text x="168.4" y="55.7">WL_RFO_5G_CH0</text>
<text x="168.4" y="57.4">WL_RFO_5G_CH1</text>
<text x="184.4" y="55.7">&lt;11&gt;</text>
<text x="184.4" y="57.4">&lt;11&gt;</text>
<text x="229" y="57.2" transform="rotate(-90 229 57.2)">2</text>
<text x="51.3" y="65.4">1</text>
<text x="56.4" y="65.4">2</text>
<text x="109" y="60.1">52</text>
<text x="109" y="61.8">60</text>
<text x="152.4" y="60.1">81</text>
<text x="152.4" y="61.8">22</text>
<text x="26" y="66.2">&lt;24&gt;</text>
<text x="31.3" y="66.2">RF_CLK2_WLAN</text>
<text x="76.2" y="70.7">1</text>
<text x="88.4" y="70.7">3</text>
<text x="67.2" y="75.2" transform="rotate(-90 67.2 75.2)">1</text>
<text x="81.4" y="76.8" transform="rotate(-90 81.4 76.8)">2</text>
<text x="83.2" y="76.8" transform="rotate(-90 83.2 76.8)">4</text>
<text x="97.4" y="75.2" transform="rotate(-90 97.4 75.2)">1</text>
<text x="67.2" y="83.9" transform="rotate(-90 67.2 83.9)">2</text>
<text x="97.4" y="83.9" transform="rotate(-90 97.4 83.9)">2</text>
<text x="168.6" y="79.6">1</text>
<text x="173.7" y="79.6">2</text>
<text x="186.4" y="79.6">1</text>
<text x="195.1" y="79.6">2</text>
<text x="234.2" y="80.6">WL_BB_PLL_REF_CLK_OUT</text>
<text x="257.8" y="80.6">&lt;16&gt;</text>
<text x="179.2" y="87.7" transform="rotate(-90 179.2 87.7)">1</text>
<text x="179.2" y="92.8" transform="rotate(-90 179.2 92.8)">2</text>
<text x="42.3" y="121.2" transform="rotate(-90 42.3 121.2)">1</text>
<text x="56.6" y="121.2" transform="rotate(-90 56.6 121.2)">1</text>
<text x="116.2" y="127.6">78</text>
<text x="116.2" y="129.4">54</text>
<text x="147.1" y="127.6">44</text>
<text x="147.1" y="129.4">38</text>
<text x="147.1" y="131.2">45</text>
<text x="10.2" y="133.9">&lt;17&gt;</text>
<text x="10.2" y="135.7">&lt;17&gt;</text>
<text x="10.2" y="137.5">&lt;17&gt;</text>
<text x="15.5" y="133.9">BT_HCI_UART_RFR_N</text>
<text x="15.5" y="135.7">BT_HCI_UART_CTS_N</text>
<text x="15.5" y="137.5">BT_HCI_UART_TXD</text>
<text x="115.3" y="133">104</text>
<text x="115.3" y="134.7">111</text>
<text x="116.2" y="136.5">96</text>
<text x="147.1" y="133">39</text>
<text x="147.1" y="136.5">3</text>
<text x="169.1" y="132.1">SSC_UART_1_TX</text>
<text x="169.1" y="133.9">SSC_UART_1_RX</text>
<text x="184.1" y="132.1">&lt;17&gt;</text>
<text x="184.4" y="133.9">&lt;17&gt;</text>
<text x="7.9" y="142.8">&lt;24,28&gt;</text>
<text x="10.2" y="139.2">&lt;17&gt;</text>
<text x="15.5" y="142.8">WLAN_SW_CTRL</text>
<text x="15.5" y="139.2">BT_HCI_UART_RXD</text>
<text x="115.3" y="138.3">103</text>
<text x="116.2" y="141.9">51</text>
<text x="147.1" y="138.3">20</text>
<text x="147.1" y="140.1">5</text>
<text x="147.1" y="141.9">13</text>
<text x="147.1" y="143.6">48</text>
<text x="169.1" y="139.2">LNA_EN_5G_CH0</text>
<text x="184.6" y="139.2">&lt;11&gt;</text>
<text x="10.2" y="146.3">&lt;16&gt;</text>
<text x="10.2" y="149.9">&lt;16&gt;</text>
<text x="15.5" y="146.3">WL_BT_COEX_CLK</text>
<text x="15.5" y="149.9">WL_BT_COEX_DATA</text>
<text x="47.7" y="149">1</text>
<text x="47.7" y="145.4">1</text>
<text x="56.4" y="149">2</text>
<text x="56.4" y="145.4">2</text>
<text x="116.2" y="145.4">32</text>
<text x="116.2" y="149">88</text>
<text x="147.1" y="145.4">34</text>
<text x="147.1" y="147.2">71</text>
<text x="147.1" y="149">46</text>
<text x="169.1" y="146.3">PA_EN_5G_CH0</text>
<text x="169.1" y="149.9">LNA_EN_5G_CH1</text>
<text x="183.5" y="146.3">&lt;11&gt;</text>
<text x="184.6" y="149.9">&lt;11&gt;</text>
<text x="38.6" y="153.5">&lt;17&gt;</text>
<text x="38.6" y="155.2">&lt;17&gt;</text>
<text x="43.9" y="153.5">MSS_LTE_COXM_TXD</text>
<text x="43.9" y="155.2">MSS_LTE_COXM_RXD</text>
<text x="116.2" y="150.7">75</text>
<text x="116.2" y="152.5">89</text>
<text x="116.2" y="154.3">82</text>
<text x="147.1" y="150.7">97</text>
<text x="169.1" y="151.7">PA_EN_5G_CH1</text>
<text x="183.5" y="151.7">&lt;11&gt;</text>
<text x="104.6" y="160.6" transform="rotate(-90 104.6 160.6)">1</text>
<text x="70.8" y="165.9" transform="rotate(-90 70.8 165.9)">1</text>
<text x="77.9" y="165.9" transform="rotate(-90 77.9 165.9)">1</text>
<text x="104.6" y="169.2" transform="rotate(-90 104.6 169.2)">2</text>
<text x="228.2" y="195.1">Title</text>
<text x="235.3" y="196.8">C8</text>
<text x="228.2" y="200.4">Size</text>
<text x="230" y="202.2">A3</text>
<text x="235.3" y="200.4">Document Number</text>
<text x="235.3" y="202.2">WIFI INTERFACE</text>
<text x="286.8" y="200.4">Rev</text>
<text x="288.6" y="202.2">M0A</text>
<text x="228.2" y="205.7">Date:</text>
<text x="237.4" y="205.7">Friday, June 23, 2017</text>
<text x="263.7" y="205.7">Sheet</text>
<text x="272.6" y="205.7">10</text>
<text x="278" y="205.7">of</text>
<text x="283.3" y="205.7">37</text>
</g>
<g font-size="1.6" fill="#000080">
<text x="213.4" y="15.7">R515</text>
<text x="218.7" y="15.7">0R</text>
<text x="222.3" y="15.7">±5%</text>
<text x="213.4" y="21">R516</text>
<text x="217" y="19.2">0201</text>
<text x="218.7" y="21">0R</text>
<text x="222.3" y="21">±5%</text>
<text x="113.3" y="29.2">U500-2</text>
<text x="213.4" y="26.3">R502</text>
<text x="217" y="24.6">0201</text>
<text x="217" y="29.9">0201</text>
<text x="218.7" y="26.3">0R</text>
<text x="222.3" y="26.3">±5%</text>
<text x="92.5" y="31.7">R526</text>
<text x="92.5" y="35.2">±5%</text>
<text x="97.8" y="31.7">51R</text>
<text x="97.8" y="35.2">0201</text>
<text x="213.4" y="35.2">R503</text>
<text x="218.7" y="35.2">0R</text>
<text x="222.3" y="35.2">±5%</text>
<text x="39.2" y="42">TP501</text>
<text x="217" y="38.8">0201</text>
<text x="231.2" y="51.2">C506</text>
<text x="231.2" y="53">NM</text>
<text x="231.2" y="54.8">0201</text>
<text x="53.4" y="62.8">C501</text>
<text x="53.4" y="70.1">100pF</text>
<text x="72.9" y="69">38.4MHz,30PPM 8Y38470011</text>
<text x="78.3" y="67.2">Y501_NM</text>
<text x="113.5" y="67.9">WCN3990</text>
<text x="53.4" y="72.4">0201</text>
<text x="53.4" y="74.7">50V</text>
<text x="53.4" y="77">+/-10%</text>
<text x="70.4" y="77.9">C502</text>
<text x="99.6" y="74.3">0201</text>
<text x="168.9" y="74.3">C564</text>
<text x="168.9" y="76.1">22PF+/-5%</text>
<text x="168.9" y="77.9">CAP0201</text>
<text x="174.3" y="74.3">DC 25V</text>
<text x="69.4" y="83.2">0201</text>
<text x="70.4" y="80">NM</text>
<text x="100.7" y="81.1">C503</text>
<text x="100.7" y="79">NM</text>
<text x="183.2" y="83.2">R504</text>
<text x="188.5" y="83.2">33R ±5% 0201</text>
<text x="181.4" y="86.8">C504</text>
<text x="181.4" y="88.6">56pF</text>
<text x="181.4" y="93.9">0201</text>
<text x="181.4" y="92.1">50V</text>
<text x="181.4" y="90.3">5%</text>
<text x="40.9" y="116.7">TP503</text>
<text x="55.2" y="116.7">TP504</text>
<text x="120.4" y="125.2">U500-3</text>
<text x="42.7" y="147.2">R513</text>
<text x="48" y="147.2">24R ±5%</text>
<text x="58.7" y="147.2">0201</text>
<text x="42.7" y="150.8">R514</text>
<text x="48" y="150.8">24R ±5%</text>
<text x="58.7" y="150.8">0201</text>
<text x="106.7" y="161.5">R591</text>
<text x="120.6" y="160.4">WCN3990</text>
<text x="106.7" y="163.2">51K</text>
<text x="106.7" y="165">.05</text>
<text x="106.7" y="166.8">0201</text>
<text x="69.4" y="170.3">TP505</text>
<text x="76.5" y="170.3">TP506</text>
</g>
<g font-size="1.6" fill="#004080">
<text x="112.9" y="34.5">BT_RFIO_CH2</text>
<text x="134.1" y="34.5">WL_CMD_DATA_CH0</text>
<text x="135.3" y="32.7">WL_CMD_CLK_CH0</text>
<text x="112.9" y="38.1">WL_RF_PDET_IN_CH0</text>
<text x="112.9" y="39.8">WL_BT_RFIO_2G_CH0</text>
<text x="112.9" y="41.6">WL_RF_PDET_IN_CH1</text>
<text x="134.1" y="38.1">WL_CMD_DATA_CH1</text>
<text x="135.3" y="36.3">WL_CMD_CLK_CH1</text>
<text x="137.5" y="41.6">WL_BB_QP_CH0</text>
<text x="112.9" y="43.4">WL_BT_RFIO_2G_CH1</text>
<text x="112.9" y="46.9">SB_CLK</text>
<text x="137.4" y="43.4">WL_BB_QN_CH0</text>
<text x="138.2" y="45.2">WL_BB_IN_CH0</text>
<text x="138.3" y="46.9">WL_BB_IP_CH0</text>
<text x="112.9" y="48.7">SB_DATA</text>
<text x="112.9" y="52.3">LF_CLK_IN</text>
<text x="137.4" y="48.7">WL_BB_QN_CH1</text>
<text x="137.5" y="52.3">WL_BB_QP_CH1</text>
<text x="138.2" y="50.5">WL_BB_IN_CH1</text>
<text x="112.9" y="55.8">WL_RFI_5G_CH0</text>
<text x="112.9" y="57.6">WL_RFI_5G_CH1</text>
<text x="136.4" y="55.8">WL_RFO_5G_CH0</text>
<text x="136.4" y="57.6">WL_RFO_5G_CH1</text>
<text x="138.3" y="54.1">WL_BB_IP_CH1</text>
<text x="112.9" y="61.2">XTALO</text>
<text x="112.9" y="62.9">XTALI</text>
<text x="136.5" y="62.9">FM_RX_HEADSET</text>
<text x="142.9" y="61.2">CLK_OUT</text>
<text x="79.2" y="71.8">1</text>
<text x="85.4" y="71.8">3</text>
<text x="82.6" y="73.8" transform="rotate(-90 82.6 73.8)">2</text>
<text x="84.4" y="73.8" transform="rotate(-90 84.4 73.8)">4</text>
<text x="120.1" y="128.7">GPIO_A</text>
<text x="120.1" y="130.5">GPIO_B</text>
<text x="136.6" y="128.7">SENS_CTS</text>
<text x="136.6" y="130.5">SENS_RTS</text>
<text x="120.1" y="134.1">CTS</text>
<text x="120.1" y="135.8">RTS</text>
<text x="120.1" y="137.6">RXD</text>
<text x="133.5" y="137.6">WL_BT_FEM_0</text>
<text x="136.4" y="132.3">SENS_RXD</text>
<text x="136.6" y="134.1">SENS_TXD</text>
<text x="120.1" y="139.4">TXD</text>
<text x="120.1" y="143">SW_CTRL</text>
<text x="133.5" y="139.4">WL_BT_FEM_1</text>
<text x="133.5" y="141.2">WL_BT_FEM_2</text>
<text x="133.5" y="143">WL_BT_FEM_3</text>
<text x="120.1" y="146.5">WP_IF</text>
<text x="133.5" y="144.7">WL_BT_FEM_4</text>
<text x="133.5" y="146.5">WL_BT_FEM_5</text>
<text x="133.5" y="148.3">WL_BT_FEM_6</text>
<text x="120.1" y="150.1">COEX_CLK</text>
<text x="120.1" y="151.8">COEX_DATA</text>
<text x="120.1" y="153.6">COEX_RXD</text>
<text x="120.1" y="155.4">COEX_TXD</text>
<text x="133.5" y="150.1">WL_BT_FEM_7</text>
<text x="133.5" y="151.8">WL_BT_FEM_8</text>
</g>
<g font-size="1.3">
<text x="30.8" y="1.3">5</text>
<text x="88.9" y="1.3">4</text>
<text x="146.9" y="1.3">3</text>
<text x="205" y="1.3">2</text>
<text x="263.1" y="1.3">1</text>
<text x=".5" y="28.4">D</text>
<text x="292.6" y="28.4">D</text>
<text x=".5" y="79.5">C</text>
<text x="292.6" y="79.5">C</text>
<text x=".5" y="130.6">B</text>
<text x="292.6" y="130.6">B</text>
<text x=".5" y="181.7">A</text>
<text x="292.6" y="181.7">A</text>
<text x="30.8" y="207.4">5</text>
<text x="88.9" y="207.4">4</text>
<text x="146.9" y="207.4">3</text>
<text x="205" y="207.4">2</text>
<text x="263.1" y="207.4">1</text>
</g>
</svg>
